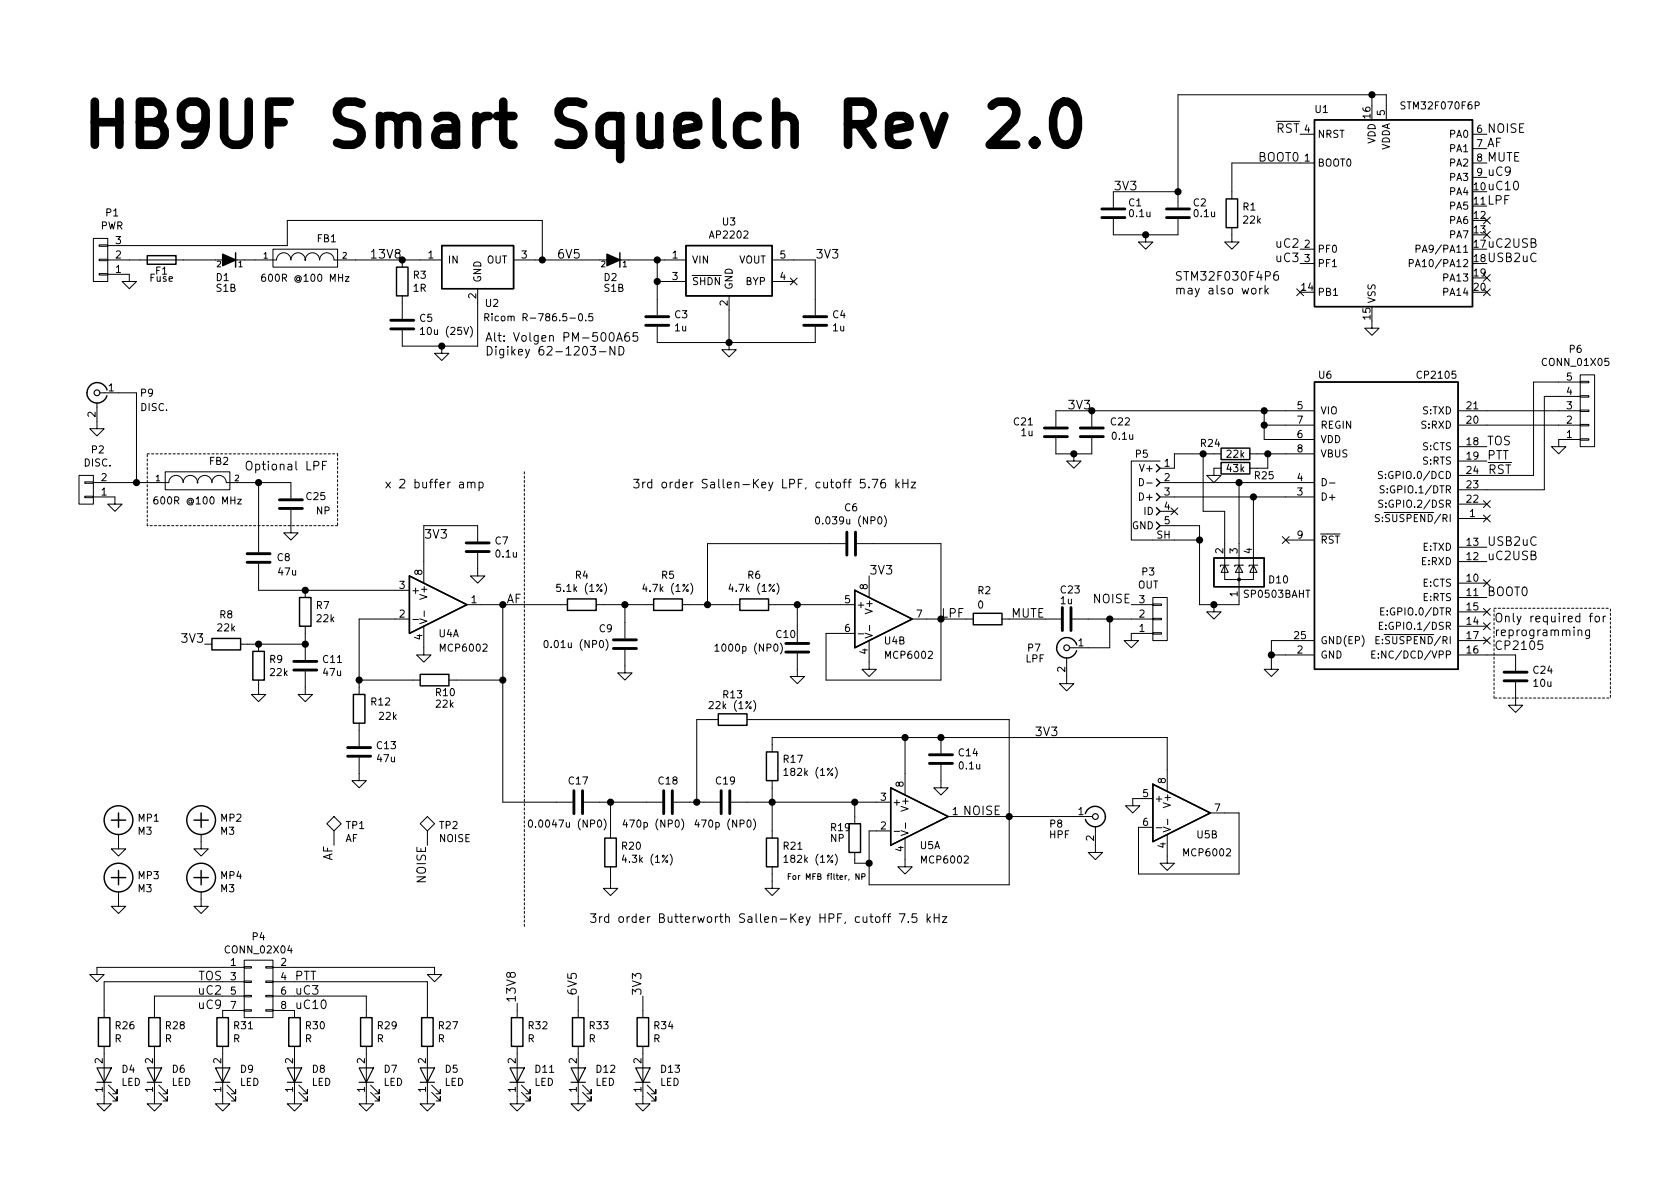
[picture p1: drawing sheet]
<svg xmlns="http://www.w3.org/2000/svg" width="297mm" height="210mm" viewBox="0 0 297 210" stroke-linecap="round" stroke-linejoin="round" font-family="sans-serif">
<g fill="none" stroke="#000" stroke-width=".18">
<path d="M242.6 16.8v1.9M196.8 38.7v2.8h11.5v-2.8M208.3 33.9h-11.5v2.8M229.9 23.7h2.5M232.4 28.8h-14.6v6.4M245.1 21.2v-4.4h-36.8v19.9M260.3 28.8h2.6M260.3 23.7h2.6M260.3 26.3h2.6M260.3 31.4h2.6M262.3 38.4l1.2 1.2M263.5 38.4l-1.2 1.2"/>
<path d="M16.5 42.2h2.5v7.6h-2.5zM17.5 43.3h1.5v.3h-1.5zM17.5 45.8h1.5v.3h-1.5zM17.5 48.4h1.5v.2h-1.5zM19 48.5h3.9v1.3h1.2l-1.2 1.2-1.3-1.2h1.3M19 46h19.1M19 43.4h31.8v-4.4h45.1v7M41.7 46h7.2a1.27 1.27 0 0 1 1.3-1.3 1.27 1.27 0 0 1 1.2 1.3 1.27 1.27 0 0 1 1.3-1.3 1.27 1.27 0 0 1 1.3 1.3 1.27 1.27 0 0 1 1.2-1.3 1.27 1.27 0 0 1 1.3 1.3 1.27 1.27 0 0 1 1.3-1.3 1.27 1.27 0 0 1 1.3 1.3h19M46.9 48.5l-.4 .1a.87 .87 0 0 0 0 1.2l.4-.1 .1-.5-.3-.2h-.2l-.2 .2M48.3 44.1h11.4v3.1h-11.4zM61.1 48.9h.6l-.6 .9h.6M71.1 46v1.2"/>
<path d="M71.1 52.3v4.1M74.3 58.2l.4-.3v1.3M74.3 59.2h.8M83.2 57.7a1.47 1.47 0 0 1 0 1.9M84.5 51v10.2h-13.4v-2.8M85.7 56.1l.7-.1v-.4l-.2-.1h-.5v1.2M86 56.1l.4 .6M87 55.5v.1M87 55.9v.8M90.8 46h15.2M103.6 56.6v.1M104.8 55.5h-.6l-.1 .6 .2-.1 .5 .1v.5l-.2 .1-.5-.1"/>
<path d="M107.8 58.9l.3-.1a.82 .82 0 0 1 .6 .7 .82 .82 0 0 1-.3 .8h-.2a.84 .84 0 0 1-.4-1.4zM109.2 59.9h.7M109.6 46h11.7M111.2 58.8a.6 .6 0 0 0-.7 .7v.7l.2 .1h.5l.1-.3-.1-.5-.5-.1-.2 .3M112.7 58.8h-.7l-.1 .7 .2-.1 .5 .1 .2 .2-.1 .5-.2 .1h-.4l-.2-.1M116.2 57.8v2.8h27.9v-2.8M116.2 46v9.7M116.2 49.8h5.1M128.9 52.3v9.5h1.3l-1.3 1.3-1.3-1.3h1.3M136.5 46h7.6v9.7M136.5 49.8h3.8M139.7 49.2l1.2 1.2"/>
<path d="M140.9 49.2l-1.2 1.2M202.6 41.5v1.3h1.2l-1.2 1.3-1.3-1.3h1.3M217.8 40.3v2.5h1.3l-1.3 1.3-1.3-1.3h1.3M221.4 51.1l.2-.1 .4 .1 .1 .6-.2 .2-.3 .1-.2-.2zM222.7 51v1M223.2 51l-.5 .3M223.7 50.5v1.5M223.8 51.4l.5 .6M224.3 51l-.6 .6M225.9 48a.62 .62 0 0 0-.7 .7l.1 .7a.48 .48 0 0 0 .7 0l.1-.5-.2-.2-.4-.1-.3 .3M229.3 51.1l1.2 1.2M229.9 44.1h2.5"/>
<path d="M229.9 46.6h2.5M230.5 51.1l-1.2 1.2M242.6 56.8v1.2h1.2l-1.2 1.3-1.3-1.3h1.3M249.2 46.6l.6-.1v-.5l-.1-.1h-.5v1.3M250.4 44l.7-.1v-.4l-.2-.1h-.5v1.2M262.3 48.5l1.2 1.3M262.3 51.1l1.2 1.2M262.3 40.9l1.2 1.2M263.5 48.5l-1.2 1.3M263.5 51.1l-1.2 1.2M263.5 40.9l-1.2 1.2M17.1 71.2v4.6h-1.2l1.2 1.3 1.3-1.3h-1.3"/>
<path d="M17.7 69.5h6.4v15.8M78.1 61.2v1.3h1.3l-1.3 1.2-1.3-1.2h1.3M106 62.2h1.1M108.7 61.3v1.5l-.9-1.5v1.5M109 60.3l.5-1.5 .5 1.5M109.4 61.3a.77 .77 0 0 1 .9 .7 .77 .77 0 0 1-.9 .8zM186.7 77.5v2.8h6.3v-2.8M193 72.6v2.8M223.5 72.6v5.1h8.9M223.5 75.2h8.9M232.4 72.6h-45.7v2.8M257.8 75.2h21.6"/>
<path d="M257.8 72.6h21.6M257.8 79h5.1M279.4 67.4h1.5v.3h-1.5zM279.4 70h1.5v.2h-1.5zM279.4 72.5h1.5v.3h-1.5zM279.4 75.1h1.5v.2h-1.5zM279.4 77.6h1.5v.2h-1.5zM279.4 66.3h2.5v12.7h-2.5zM279.4 77.7h-3.8v1.3h1.3l-1.3 1.3-1.3-1.3h1.3M279.4 70.1h-6.4v16.5h-15.2M279.4 67.6h-8.3v16.5h-13.3M14 84.1h2.5v5h-2.5z"/>
<path d="M15 85.2h1.5v.3h-1.5zM15 87.8h1.5v.2h-1.5zM16.5 85.3h13.3a1.27 1.27 0 0 1 1.3-1.2 1.27 1.27 0 0 1 1.3 1.2 1.27 1.27 0 0 1 1.3-1.2 1.27 1.27 0 0 1 1.2 1.2 1.27 1.27 0 0 1 1.3-1.2 1.27 1.27 0 0 1 1.3 1.2 1.27 1.27 0 0 1 1.2-1.2 1.27 1.27 0 0 1 1.3 1.2h11.4v2.8M16.5 87.9h3.8v1.2h1.3l-1.3 1.3-1.3-1.3h1.3M27.8 87.9h-.4a.87 .87 0 0 0 0 1.2h.4l.1-.5-.2-.3h-.3l-.2 .3M29.2 83.4h11.4v3.2h-11.4zM42 88.3h.7l-.7 .8h.7M45.7 99.7v4.7h26.7M45.7 85.3v12.4M51.4 90.2v4h1.3l-1.3 1.3-1.2-1.3h1.2M55.5 82.4l.7-.1 .2-.2-.1-.4-.2-.1h-.6v1.5M57 82.3h.5"/>
<path d="M57.8 81.6h-.8v1.5M82.7 85.4l.2-.1h.4v1M82.7 85.3v1M83.3 85.5l.2-.2h.4l.1 1M84.5 97.8v4h1.2l-1.2 1.3-1.3-1.3h1.3M84.5 95.8v-2.8h-9.6v10.1M84.7 85.3h.4l.3 .2-.1 .7h-.6M84.7 85.3v1.5M144.3 91.5l.2-.1a.69 .69 0 0 1 .4 .6 .69 .69 0 0 1-.4 .7l-.3-.3v-.2zM149.5 96.1h-24.4v10.8M151.5 96.1h14.9v24.2h-20.4v-8.3h5.1M152.9 84.8h-.7l-.1 .7 .2-.2 .5 .1 .2 .2-.1 .5-.2 .2h-.4l-.2-.2"/>
<path d="M153.6 86.1v.2M154.2 84.8h1l-.6 1.5M156.3 91.2a1.4 1.4 0 0 1 0 1.9M156.5 84.8a.62 .62 0 0 0-.8 .6l.1 .7a.48 .48 0 0 0 .7 0l.1-.5-.1-.2-.5-.1-.3 .3M158.4 84.8v1.5M158.6 85.7l.4 .6M159 85.3l-.6 .5M159.6 84.8v1.5M159.6 85.5h.9M160.5 84.8v1.5M161.1 85.3h.8l-.8 1h.8M189.9 80.3v1.2h1.2l-1.2 1.3-1.3-1.3h1.3"/>
<path d="M201.5 84.6a.64 .64 0 0 1 .7 .7 .64 .64 0 0 1-.7 .6zM202.7 85.4h1M205.1 81.5h-5.1v14h12.1M205.1 85.3h27.3M205.1 87.9h27.3M205.1 90.4h2.5M207 89.8l1.3 1.2M208.3 89.8l-1.3 1.2M212.7 80.3v10.1h3.8v9.5M215.9 82.8h-1.3v1.3h1.3l-1.3 1.2-1.2-1.2h1.2M215.9 80.3h-8.3v2.5h-2.5M216.5 99.9v2.6h5.1v-2.6"/>
<path d="M216.5 99.9l.7 1.3h-1.3zM217.3 99.9h-1.5v.3M219.1 99.9l.6 1.3h-1.3zM219.1 85.3v21.6h-7v-13.9h-7M219.8 99.9h-1.5v.3M221 80.3h11.4M221.6 99.9l.6 1.3h-1.2zM221.6 87.9v12M222.4 99.9h-1.5v.3M224.2 80.3v2.5h-3.2M226.7 94.9l1.2 1.2M227.3 95.5h5.1"/>
<path d="M227.9 94.9l-1.2 1.2M233.8 84.6a.64 .64 0 0 1 .7 .7 .64 .64 0 0 1-.7 .6zM235.1 85.4h.9M243.9 91.1l-.5-.1-.2 .1v.2l.1 .2 .5 .2 .1 .3-.3 .2h-.4M244.4 83.4h-.5l-.1 .1v.4l.6 .2v.3l-.2 .2h-.5M244.5 88.5l-.5-.1-.2 .2v.3l.6 .3 .1 .3-.3 .2h-.4M244.7 86l-.5-.1-.1 .1v.5l.6 .2v.2l-.2 .3-.5-.1M257.8 91.7h5.1M257.8 99.3h5.1M257.8 96.8h5.1M257.8 81.5h5.1M257.8 89.1h5.1"/>
<path d="M262.3 91.1l1.2 1.2M262.3 88.5l1.2 1.3M263.5 91.1l-1.2 1.2M263.5 88.5l-1.2 1.3M36.2 113.9h1.3M42.5 113.9h11.5M45.7 113.9v1.3M54 118.7v4.1h1.2l-1.2 1.3-1.3-1.3h1.3M54 104.4v1.3M54 110.7v6M72.4 109.5h-8.9v13.3M73 109.5h1"/>
<path d="M74.2 109.4l1.3 .4-1.3 .5M74.9 110.7v5.1h1.3l-1.3 1.3-1.2-1.3h1.2M75 108v1M82.5 106.9h17.8M88.9 106.9v35h12.3M96.3 113.4l.2-.1a.69 .69 0 0 1 .4 .6 .69 .69 0 0 1-.4 .6l-.2-.1-.1-.4zM99.1 103.3h-.6l-.1 .6 .2-.1 .5 .1v.6l-.2 .1-.5-.1M105.4 106.9h10.2M106.9 103.1a1.47 1.47 0 0 1 0 2M107.1 113.1a1.47 1.47 0 0 1 0 1.9M110.5 114.9v4.1h1.3l-1.3 1.3-1.3-1.3h1.3M110.5 106.9v6"/>
<path d="M113.9 103.3l-.2 .9h.7M120.6 106.9h10.2M122.1 103.1a1.47 1.47 0 0 1 0 2M126.4 114.2l.4-.3v1.3M126.4 115.2h.7M129.2 103.3l-.3 .9h.8M135.9 106.9h15.2M137.4 103.1a1.47 1.47 0 0 1 0 2M138 113.7a1.47 1.47 0 0 1 0 1.9M141 115.6v4h1.2l-1.2 1.3-1.3-1.3h1.3M141 106.9v6.6M151.7 112.1h1"/>
<path d="M153 112l1.2 .4-1.2 .4M153.7 113.3v5.1h1.2l-1.2 1.2-1.3-1.2h1.3M153.7 101.8v3.9M153.7 110.6v1M161.3 109.5h10.8M177.2 109.5h10.4M188.6 116.3v4.6h-1.3l1.3 1.3 1.3-1.3h-1.3M189.6 109.5h14.2M196.2 109.5v5h-7.1M200 106.9h3.8M203.8 106.8h1.6v.3h-1.6zM203.8 109.3h1.6v.3h-1.6z"/>
<path d="M203.8 111.9h1.6v.2h-1.6zM203.8 105.7h2.6v7.6h-2.6zM203.8 112h-3.8v1.3h1.3l-1.3 1.2-1.2-1.2h1.2M214.6 106.9v1.3h1.3l-1.3 1.3-1.2-1.3h1.2M224.8 115.8h7.6M232.4 113.3h-7.6v5.1h1.3l-1.3 1.2-1.3-1.2h1.3M242.5 115.7h.5M243.2 115.1h-.7v1.3h.7M243.3 113.2h.4M243.7 116.3v.1M243.7 115.6v.1M243.9 112.6h-.6v1.2h.6"/>
<path d="M243.9 110.6h.4M244.1 108.1h.5M244.5 110h-.6v1.3h.6M244.7 107.5h-.6v1.3h.6M257.8 103.1h5.1M257.8 105.7h5.1M257.8 110.7h5.1M257.8 108.2h5.1M257.8 115.8h10.2v2.8M257.8 113.3h5.1M262.3 110.1l1.2 1.2M262.3 112.7l1.2 1.2"/>
<path d="M262.3 107.6l1.2 1.2M262.3 102.5l1.2 1.2M263.5 110.1l-1.2 1.2M263.5 112.7l-1.2 1.2M263.5 107.6l-1.2 1.2M263.5 102.5l-1.2 1.2M272.7 113.3h-.7l-.1 .7 .2-.1 .5 .1 .2 .2-.1 .5-.2 .2h-.4l-.2-.2M279 111.5l.2-.1 .4 .1 .1 .9M281 109h.6M281.1 111.4l-.1 1.4-.2 .1-.4-.1M281.1 111.5l-.5-.1-.3 .3v.4l.2 .2h.6M281.6 108.5l-.4 .2v1.3"/>
<path d="M282.1 109.1l.2-.1 .4 .1 .1 .6-.1 .2-.4 .1-.2-.2zM283.5 109v1M283.9 109h-.3l-.1 .2M45.7 120.3v2.5h1.3l-1.3 1.3-1.3-1.3h1.3M63.5 134v4h1.3l-1.3 1.3-1.3-1.3h1.3M63.5 127.9v4M63.5 120.3h10.8M79.4 120.3h9.5M125.4 124.2l.5-.2 .2 .2v.2v.2l-.8 .7h.8M127 127.2h-3.8v14.7M132.1 127.2h46.3v29.3h-24.7v-9.6h3.8M133.2 123.9a1.47 1.47 0 0 1 0 1.9"/>
<path d="M136.5 133v-2.6h69.9v9.5M136.5 138v10.2M138.6 136.2l.4-.3v1.2M138.6 137.1h.7M147.7 135.7a1.47 1.47 0 0 1 0 1.9M160 130.4v10.2M166.4 135.2v4.1h1.2l-1.2 1.3-1.3-1.3h1.3M166.4 130.4v2.8M268 120.6v4.1h1.2l-1.2 1.3-1.3-1.3h1.3M21 147.6v2.5h1.2l-1.2 1.3-1.3-1.3h1.3M21 157.7v2.6h1.2l-1.2 1.2-1.3-1.2h1.3M35.6 147.6v2.5h1.2l-1.2 1.3-1.3-1.3h1.3"/>
<path d="M35.6 157.7v2.6h1.2l-1.2 1.2-1.3-1.2h1.3M57.8 145.7l1.3-1.3 1.2 1.3-1.2 1.2zM59.1 146.9v2.6M74.3 145.7l1.3-1.3 1.2 1.3-1.2 1.2zM75.6 146.9v2.6M93.5 145.1l.2-.1a.67 .67 0 0 1 .5 .6 .67 .67 0 0 1-.5 .7l-.2-.3-.1-.2zM103.3 141.9h13.8M106.8 144.8a1.4 1.4 0 0 1 0 2M107.9 153.3v3.8h1.3l-1.3 1.3-1.2-1.3h1.2M107.9 141.9v6.3M110.3 151.2l-.3 .9h.8M110.5 145l-.3 .8h.8"/>
<path d="M118.5 151a1.47 1.47 0 0 1 0 2M119.1 141.9h8.2M120.5 144.8a1.47 1.47 0 0 1 0 2M123.2 145l-.3 .8h.8M129.3 141.9h28.2M133.2 144.8a1.47 1.47 0 0 1 0 2M136.5 153.3v3.8h1.3l-1.3 1.3-1.2-1.3h1.2M138.6 151.6l.4-.4v1.3M138.6 152.5h.7M147.7 151a1.47 1.47 0 0 1 0 2M151.1 141.9v3.8M151.1 150.7v1.9h2.6"/>
<path d="M151.9 154.5v1l-.6-1v1M152.4 155h.5v-.4l-.5-.1v1M158.1 147h1M159.3 146.9l1.3 .4-1.3 .4M160 148.2v5.1h1.3l-1.3 1.3-1.3-1.3h1.3M160.1 145.5v1M167.6 144.4h25.6M193.7 146.2v4.5h1.2l-1.2 1.3-1.3-1.3h1.3M203.8 141.2h-3.5v1.3h1.2l-1.2 1.3-1.3-1.3h1.3M204.4 146.4h1M205.7 146.2l1.2 .5-1.2 .4M206.4 147.6v5h1.2l-1.2 1.3-1.3-1.3h1.3"/>
<path d="M206.5 144.9v.9M214 143.8h5.1v10.8h-17.8v-8.3h2.5M43.2 178.6h1.2v.2h-1.2zM43.2 176h1.2v.3h-1.2zM43.2 173.5h1.2v.2h-1.2zM43.2 170.9h1.2v.3h-1.2zM43.2 169.8h5.1v10.2h-5.1zM43.2 171.1h-26.1v1.2h1.3l-1.3 1.3-1.2-1.3h1.2M43.2 176.1h-15.9v3.9M43.2 173.6h-24.8v6.4M43.2 178.7h-3.8v1.3M47 178.6h1.3v.2h-1.3z"/>
<path d="M47 176h1.3v.3h-1.3zM47 173.5h1.3v.2h-1.3zM47 170.9h1.3v.3h-1.3zM48.3 171.1h28.5v1.2h-1.2l1.2 1.3 1.3-1.3h-1.3M48.3 173.6h27.3v6.4M48.3 176.1h16.5v3.9M48.3 178.7h3.8v1.3M91.4 177.4v2.6M102.2 176.1v3.9M113.7 176.1v3.9M154.9 162.2l.2-.1 .4 .1 .1 .6-.2 .2-.3 .1-.2-.1zM156 162.1h.6"/>
<path d="M156.6 161.6l-.4 .2v1.3M156.9 162.1h.6M157.5 161.6l-.4 .2v1.3M159 161.6h1l-.6 1.5M160.6 163v.1M162.1 161.6h-.8l-.1 .7 .3-.1h.5l.1 .3v.5l-.3 .1h-.3l-.3-.1M163.9 161.6v1.5M164.1 162.5l.4 .6M164.5 162.1l-.6 .6M165.2 161.6v1.5M165.2 162.3h.8M166 161.6v1.5"/>
<path d="M166.6 162.1h.8l-.8 1h.8M18.4 185v10.2h1.3l-1.3 1.3-1.3-1.3h1.3M19.2 193.2l1.5 1.5v-.8v.8h-.8M19.2 191.9l1.5 1.5v-.7v.7h-.8M27.3 185v10.2h1.3l-1.3 1.3-1.3-1.3h1.3M28.1 193.2l1.5 1.5v-.8v.8h-.8M28.1 191.9l1.5 1.5v-.7v.7h-.8M39.4 185v10.2h1.2l-1.2 1.3-1.3-1.3h1.3M40.1 193.2l1.6 1.5v-.8v.8h-.8M40.1 191.9l1.6 1.5v-.7v.7h-.8M52.1 185v10.2h1.2l-1.2 1.3-1.3-1.3h1.3M52.8 193.2l1.6 1.5v-.8v.8h-.8"/>
<path d="M52.8 191.9l1.6 1.5v-.7v.7h-.8M64.8 185v10.2h1.2l-1.2 1.3-1.3-1.3h1.3M65.5 193.2l1.6 1.5v-.8v.8h-.8M65.5 191.9l1.6 1.5v-.7v.7h-.8M75.6 185v10.2h1.2l-1.2 1.3-1.3-1.3h1.3M76.3 193.2l1.6 1.5v-.8v.8h-.8M76.3 191.9l1.6 1.5v-.7v.7h-.8M91.4 185v10.2h1.3l-1.3 1.3-1.2-1.3h1.2M92.2 193.2l1.5 1.5v-.8v.8h-.7M92.2 191.9l1.5 1.5v-.7v.7h-.7M102.2 185v10.2h1.3l-1.3 1.3-1.2-1.3h1.2M103 193.2l1.5 1.5v-.8v.8h-.7"/>
<path d="M103 191.9l1.5 1.5v-.7v.7h-.7M113.7 185v10.2h1.2l-1.2 1.3-1.3-1.3h1.3M114.4 193.2l1.6 1.5v-.8v.8h-.8M114.4 191.9l1.6 1.5v-.7v.7h-.8"/>
</g>
<g fill="none" stroke="#000" stroke-width=".51">
<path d="M194.8 38.5h4.1M194.8 37h4.1M206.2 38.5h4.1M206.2 37h4.1M69.1 58.2h4.1M69.1 56.6h4.1M114.2 57.5h4M114.2 56h4M142.1 57.5h4.1M142.1 56h4.1M184.7 77.2h4M184.7 75.7h4"/>
<path d="M191 77.2h4.1M191 75.7h4.1M43.7 97.9h4.1M43.7 99.4h4.1M49.4 88.4h4.1M49.4 89.9h4.1M82.4 97.5h4.1M82.4 96h4.1M149.7 94.1v4.1M151.3 94.1v4.1M51.9 118.5h4.1M51.9 117h4.1"/>
<path d="M108.5 114.7h4M108.5 113.2h4M138.9 115.3h4.1M138.9 113.8h4.1M187.8 107.4v4.1M189.4 107.4v4.1M265.9 118.9h4.1M61.5 133.7h4M61.5 132.2h4M101.5 139.8v4.1M103 139.8v4.1M117.3 139.8v4.1"/>
<path d="M118.9 139.8v4.1M127.5 139.8v4.1M129 139.8v4.1M164.3 135h4.1M164.3 133.5h4.1M265.9 120.4h4.1"/>
</g>
<g fill="#000" stroke="#000" stroke-width=".18">
<circle cx="54" cy="46" r=".08"/>
<circle cx="34.9" cy="85.3" r=".08"/>
<circle cx="219.1" cy="102.5" r=".25"/>
</g>
<g fill="none" stroke="#000" stroke-width=".2">
<path d="M17.1 188.8h2.6l-1.3 2.6zM17.1 191.4h2.6M26 188.8h2.6l-1.3 2.6zM26 191.4h2.6M38.1 188.8h2.5l-1.2 2.6zM38.1 191.4h2.5M50.8 188.8h2.5l-1.2 2.6zM50.8 191.4h2.5M63.5 188.8h2.5l-1.2 2.6zM63.5 191.4h2.5M74.3 188.8h2.5l-1.2 2.6zM74.3 191.4h2.5"/>
<path d="M90.2 188.8h2.5l-1.3 2.6zM90.2 191.4h2.5M101 188.8h2.5l-1.3 2.6zM101 191.4h2.5M112.4 188.8h2.5l-1.2 2.6zM112.4 191.4h2.5"/>
<circle cx="17.1" cy="69.5" r=".51"/>
<circle cx="188.6" cy="114.5" r=".51"/>
<circle cx="193.7" cy="144.4" r=".51"/>
</g>
<g fill="none" stroke="#000" stroke-width=".25">
<path d="M216.8 35.2h2v5.1h-2zM232.4 21.2h27.9v33h-27.9zM26 45.2h5.1v1.5h-5.1zM41.7 44.7v2.5M70.1 47.2h2v5.1h-2zM78.1 43.4h12.7v7.6h-12.7zM109.6 44.7v2.5M121.3 43.4h15.2v8.9h-15.2zM18.9 69a1.8 1.8 0 0 0-2.7-1.1 1.8 1.8 0 0 0-.1 3 1.8 1.8 0 0 0 2.8-.9M215.9 79.2h5.1v2.1h-5.1zM232.4 67.6h25.4v50.8h-25.4zM204.5 92.3l.6 .7-.6 .6"/>
<path d="M204.5 89.8l.6 .6-.6 .7M204.5 87.2l.6 .7-.6 .6M204.5 84.7l.6 .6-.6 .7M204.5 82.2l.6 .6-.6 .6M214.6 98.7h8.9v5.1h-8.9zM215.9 81.8h5.1v2h-5.1zM37.5 112.9h5v2h-5zM44.7 115.2h2v5.1h-2zM53 105.7h2v5h-2zM72.4 101.8l10.1 5.1-10.1 5.1zM74.3 119.2h5.1v2.1h-5.1zM100.3 105.9h5.1v2h-5.1z"/>
<path d="M115.6 105.9h5v2h-5zM130.8 105.9h5.1v2h-5.1zM151.1 104.4l10.2 5.1-10.2 5zM172.1 108.5h5.1v2h-5.1zM186.8 114.5a1.8 1.8 0 0 0 1.6 1.8 1.8 1.8 0 0 0 1.9-1.2M190.4 114a1.8 1.8 0 0 0-2-1.2 1.8 1.8 0 0 0-1.6 1.7M62.5 122.8h2v5.1h-2zM127 126.2h5.1v2.1h-5.1zM135.5 133h2v5h-2zM157.5 139.3l10.1 5.1-10.1 5.1zM203.8 138.7l10.2 5.1-10.2 5zM19.7 155.2h2.5"/>
<path d="M19.7 145h2.5M21 143.8v2.5M21 153.9v2.6M34.3 155.2h2.5M34.3 145h2.5M35.6 143.8v2.5M35.6 153.9v2.6M106.9 148.2h2.1v5.1h-2.1zM135.5 148.2h2v5.1h-2zM150.1 145.7h2v5h-2zM191.9 143.9a1.8 1.8 0 0 1 2-1.3 1.8 1.8 0 0 1 1.5 1.8M195.5 144.4a1.8 1.8 0 0 1-1.6 1.8 1.8 1.8 0 0 1-2-1.3"/>
<path d="M17.4 180h2v5h-2zM26.3 180h2v5h-2zM38.4 180h2v5h-2zM51.1 180h2v5h-2zM63.8 180h2v5h-2zM74.5 180h2.1v5h-2.1zM90.4 180h2.1v5h-2.1zM101.2 180h2.1v5h-2.1zM112.6 180h2.1v5h-2.1z"/>
<circle cx="21" cy="145" r="2.54"/>
<circle cx="21" cy="155.2" r="2.54"/>
<circle cx="35.6" cy="155.2" r="2.54"/>
<circle cx="35.6" cy="145" r="2.54"/>
</g>
<g fill="#000" stroke="#000" stroke-width=".25">
<path d="M39.4 45l2.3 1-2.3 1zM107.3 45l2.3 1-2.3 1z"/>
<circle cx="242.6" cy="16.8" r=".51"/>
<circle cx="208.3" cy="33.9" r=".51"/>
<circle cx="95.9" cy="46" r=".51"/>
<circle cx="116.2" cy="46" r=".51"/>
<circle cx="116.2" cy="49.8" r=".51"/>
<circle cx="202.6" cy="41.5" r=".51"/>
<circle cx="78.1" cy="61.2" r=".51"/>
<circle cx="128.9" cy="60.6" r=".51"/>
<circle cx="223.5" cy="75.2" r=".51"/>
<circle cx="223.5" cy="72.6" r=".51"/>
<circle cx="24.1" cy="85.3" r=".51"/>
<circle cx="45.7" cy="85.3" r=".51"/>
<circle cx="189.9" cy="80.3" r=".51"/>
<circle cx="212.1" cy="95.5" r=".51"/>
<circle cx="212.7" cy="80.3" r=".51"/>
<circle cx="219.1" cy="85.3" r=".51"/>
<circle cx="221.6" cy="87.9" r=".51"/>
<circle cx="224.2" cy="80.3" r=".51"/>
<circle cx="45.7" cy="113.9" r=".51"/>
<circle cx="54" cy="113.9" r=".51"/>
<circle cx="54" cy="104.4" r=".51"/>
<circle cx="88.9" cy="106.9" r=".51"/>
<circle cx="110.5" cy="106.9" r=".51"/>
<circle cx="125.1" cy="106.9" r=".51"/>
<circle cx="141" cy="106.9" r=".51"/>
<circle cx="166.4" cy="109.5" r=".51"/>
<circle cx="196.2" cy="109.5" r=".51"/>
<circle cx="214.6" cy="106.9" r=".51"/>
<circle cx="224.8" cy="115.8" r=".51"/>
<circle cx="63.5" cy="120.3" r=".51"/>
<circle cx="88.9" cy="120.3" r=".51"/>
<circle cx="160" cy="130.4" r=".51"/>
<circle cx="166.4" cy="130.4" r=".51"/>
<circle cx="108" cy="141.9" r=".51"/>
<circle cx="123.2" cy="141.9" r=".51"/>
<circle cx="136.5" cy="141.9" r=".51"/>
<circle cx="151.1" cy="141.9" r=".51"/>
<circle cx="153.7" cy="152.6" r=".51"/>
<circle cx="178.4" cy="144.4" r=".51"/>
</g>
<path d="M26 80.3h33.7M26 93v-12.7M59.7 80.3v12.7M59.7 93h-33.7M92.7 83.4v80.7M264.2 107.6h20.3M284.7 107.7v15.9M264.2 123.4v-15.8M284.5 123.4h-20.3" fill="none" stroke="#000" stroke-width=".18" stroke-dasharray=".4 .4"/>
<path d="M175.3 18.7l.4-.3 .7-.4h1.8a2.08 2.08 0 0 1 1.1 3.3l-4.3 4.3h4.7M186.9 18.7a1.83 1.83 0 0 1 1.9-.7 1.83 1.83 0 0 1 1.4 1.4 6.5 6.5 0 0 1-.4 5.5 1.82 1.82 0 0 1-1.8 .7 1.82 1.82 0 0 1-1.4-1.5 6.4 6.4 0 0 1 .3-5.4zM183 24.9l.3 .3-.3 .4-.4-.4 .4-.3v.7" fill="none" stroke="#000" stroke-width="1.5"/>
<text font-size="10.6" x="14" y="26">HB9UF Smart Squelch Rev 2.0</text>
<g font-size="2.1">
<text x="225.6" y="23.5">RST</text>
<text x="262.9" y="23.5">NOISE</text>
<text x="222.6" y="28.6">BOOT0</text>
<text x="262.9" y="28.6">MUTE</text>
<text x="262.9" y="26">AF</text>
<text x="196.8" y="33.6">3V3</text>
<text x="262.9" y="33.6">uC10</text>
<text x="262.9" y="31.1">uC9</text>
<text x="262.9" y="36.2">LPF</text>
<text x="66.2" y="45.7">13V8</text>
<text x="98.4" y="45.7">6V5</text>
<text x="144.1" y="45.7">3V3</text>
<text x="225.9" y="46.3">uC3</text>
<text x="225.9" y="43.8">uC2</text>
<text x="262.9" y="43.8">uC2USB</text>
<text x="262.9" y="46.3">USB2uC</text>
<text x="207.6" y="49.6">STM32F030F4P6</text>
<text x="207.6" y="52.1">may also work</text>
<text x="85.7" y="60.4">Alt: Volgen PM-500A65</text>
<text x="85.7" y="62.9">Digikey 62-1203-ND</text>
<text x="189.3" y="72.4">3V3</text>
<text x="43.2" y="83.2">Optional LPF</text>
<text x="262.9" y="81.3">PTT</text>
<text x="262.9" y="78.7">TOS</text>
<text x="263.1" y="83.8">RST</text>
<text x="67.9" y="86.4">x 2 buffer amp</text>
<text x="111.8" y="86.4">3rd order Sallen-Key LPF, cutoff 5.76 kHz</text>
<text x="74.9" y="95.2">3V3</text>
<text x="153.7" y="101.6">3V3</text>
<text x="262.9" y="99.1">uC2USB</text>
<text x="262.9" y="96.5">USB2uC</text>
<text x="89.5" y="106.7">AF</text>
<text x="193.4" y="106.7">NOISE</text>
<text x="262.9" y="105.4">BOOT0</text>
<text x="32.4" y="113.7">3V3</text>
<text x="166.4" y="109.2">LPF</text>
<text x="178.8" y="109.2">MUTE</text>
<text x="264.2" y="110.1">Only required for</text>
<text x="264.2" y="112.5">reprogramming</text>
<text x="264.2" y="114.9">CP2105</text>
<text x="182.9" y="130.2">3V3</text>
<text x="170.2" y="144.1">NOISE</text>
<text x="58.8" y="152.3" transform="rotate(-90 58.8 152.3)">AF</text>
<text x="75.3" y="156.1" transform="rotate(-90 75.3 156.1)">NOISE</text>
<text x="104.1" y="163.2">3rd order Butterworth Sallen-Key HPF, cutoff 7.5 kHz</text>
<text x="35" y="173.3">TOS</text>
<text x="52.1" y="173.3">PTT</text>
<text x="35.4" y="178.4">uC9</text>
<text x="35.4" y="175.9">uC2</text>
<text x="52.1" y="178.4">uC10</text>
<text x="52.1" y="175.9">uC3</text>
<text x="91.2" y="177.4" transform="rotate(-90 91.2 177.4)">13V8</text>
<text x="102" y="176.1" transform="rotate(-90 102 176.1)">6V5</text>
<text x="113.4" y="176.1" transform="rotate(-90 113.4 176.1)">3V3</text>
</g>
<g font-size="1.8">
<text x="230.7" y="23.5">4</text>
<text x="232.6" y="20">U1</text>
<text x="242.3" y="20.9" transform="rotate(-90 242.3 20.9)">16</text>
<text x="244.9" y="20.4" transform="rotate(-90 244.9 20.4)">5</text>
<text x="248.2" y="19.3">STM32F070F6P</text>
<text x="261.1" y="23.5">6</text>
<text x="230.7" y="28.6">1</text>
<text x="232.9" y="29.5">BOOT0</text>
<text x="232.9" y="24.4">NRST</text>
<text x="243.2" y="25.4" transform="rotate(-90 243.2 25.4)">VDD</text>
<text x="245.7" y="26.7" transform="rotate(-90 245.7 26.7)">VDDA</text>
<text x="256.4" y="24.4">PA0</text>
<text x="256.4" y="26.9">PA1</text>
<text x="256.4" y="29.5">PA2</text>
<text x="261.1" y="26">7</text>
<text x="261.1" y="28.6">8</text>
<text x="256.4" y="34.5">PA4</text>
<text x="256.4" y="32">PA3</text>
<text x="260.7" y="33.6">10</text>
<text x="261.1" y="31.1">9</text>
<text x="17.8" y="40.6">PWR</text>
<text x="18.8" y="38.3">P1</text>
<text x="127.8" y="39.9">U3</text>
<text x="199.6" y="36.5">C1</text>
<text x="199.8" y="38.4">0.1u</text>
<text x="211" y="36.5">C2</text>
<text x="211.2" y="38.4">0.1u</text>
<text x="219.8" y="37.2">R1</text>
<text x="219.9" y="39.5">22k</text>
<text x="256.4" y="37.1">PA5</text>
<text x="256.4" y="39.6">PA6</text>
<text x="260.7" y="36.2">11</text>
<text x="260.7" y="38.7">12</text>
<text x="260.7" y="41.3">13</text>
<text x="20.5" y="45.7">2</text>
<text x="20.5" y="43.2">3</text>
<text x="56.1" y="42.8">FB1</text>
<text x="75.7" y="45.7">1</text>
<text x="79.1" y="46.6">IN</text>
<text x="86.1" y="46.6">OUT</text>
<text x="92.2" y="45.7">3</text>
<text x="118.9" y="45.7">1</text>
<text x="122.3" y="46.6">VIN</text>
<text x="125.7" y="42.2">AP2202</text>
<text x="130.6" y="46.6">VOUT</text>
<text x="137.9" y="45.7">5</text>
<text x="230.7" y="43.8">2</text>
<text x="230.7" y="46.3">3</text>
<text x="232.9" y="44.7">PF0</text>
<text x="232.9" y="47.2">PF1</text>
<text x="250.5" y="47.2">PA10/PA12</text>
<text x="251.5" y="44.7">PA9/PA11</text>
<text x="256.4" y="42.2">PA7</text>
<text x="260.7" y="43.8">17</text>
<text x="260.7" y="46.3">18</text>
<text x="20.5" y="48.3">1</text>
<text x="26.5" y="49.8">Fuse</text>
<text x="27.6" y="48.6">F1</text>
<text x="38.3" y="49.7">D1</text>
<text x="38.3" y="51.6">S1B</text>
<text x="47.2" y="49.8">600R @100 MHz</text>
<text x="73.1" y="49.3">R3</text>
<text x="73.1" y="51.6">1R</text>
<text x="84.2" y="52.8" transform="rotate(-90 84.2 52.8)">2</text>
<text x="85.1" y="50" transform="rotate(-90 85.1 50)">GND</text>
<text x="106.8" y="49.7">D2</text>
<text x="106.9" y="51.6">S1B</text>
<text x="118.9" y="49.5">3</text>
<text x="122.3" y="50.4">SHDN</text>
<text x="129.5" y="51.3" transform="rotate(-90 129.5 51.3)">GND</text>
<text x="131.9" y="50.4">BYP</text>
<text x="137.9" y="49.5">4</text>
<text x="230.2" y="51.4">14</text>
<text x="232.9" y="52.3">PB1</text>
<text x="243.2" y="53.7" transform="rotate(-90 243.2 53.7)">VSS</text>
<text x="255.4" y="49.8">PA13</text>
<text x="255.4" y="52.3">PA14</text>
<text x="260.7" y="48.9">19</text>
<text x="260.7" y="51.4">20</text>
<text x="74.2" y="56.9">C5</text>
<text x="75" y="59.2">10u (25V)</text>
<text x="85.9" y="54.3">U2</text>
<text x="87.6" y="56.8">Ricom R-786.5-0.5</text>
<text x="119.3" y="56.3">C3</text>
<text x="119.4" y="58.6">1u</text>
<text x="128.7" y="54.1" transform="rotate(-90 128.7 54.1)">2</text>
<text x="147.3" y="56.3">C4</text>
<text x="147.3" y="58.6">1u</text>
<text x="242.3" y="56.5" transform="rotate(-90 242.3 56.5)">15</text>
<text x="272.9" y="64.7">CONN_01X05</text>
<text x="277.5" y="62.4">P6</text>
<text x="19.2" y="69.2">1</text>
<text x="24.9" y="70.1">P9</text>
<text x="233.2" y="67">U6</text>
<text x="250.8" y="67">CP2105</text>
<text x="277" y="69.8">4</text>
<text x="277" y="67.3">5</text>
<text x="16.9" y="73.8" transform="rotate(-90 16.9 73.8)">2</text>
<text x="24.9" y="72.7">DISC.</text>
<text x="179.3" y="75.2">C21</text>
<text x="180.6" y="77.1">1u</text>
<text x="196.5" y="75.2">C22</text>
<text x="196.7" y="77.8">0.1u</text>
<text x="229.4" y="72.4">5</text>
<text x="229.4" y="77.5">6</text>
<text x="229.4" y="74.9">7</text>
<text x="233.4" y="73.3">VIO</text>
<text x="233.4" y="75.8">REGIN</text>
<text x="251.3" y="75.8">S:RXD</text>
<text x="251.5" y="73.3">S:TXD</text>
<text x="259.4" y="74.9">20</text>
<text x="259.4" y="72.4">21</text>
<text x="277" y="77.5">1</text>
<text x="277" y="74.9">2</text>
<text x="277" y="72.4">3</text>
<text x="14.9" y="82.5">DISC.</text>
<text x="16.2" y="80.2">P2</text>
<text x="37.1" y="82.2">FB2</text>
<text x="200.8" y="80.9">P5</text>
<text x="201.9" y="83.4">V+</text>
<text x="205.9" y="82.5">1</text>
<text x="212.4" y="79">R24</text>
<text x="217" y="83.5">43k</text>
<text x="217" y="80.9">22k</text>
<text x="229.4" y="80">8</text>
<text x="233.4" y="78.4">VDD</text>
<text x="233.4" y="80.9">VBUS</text>
<text x="251.5" y="79.6">S:CTS</text>
<text x="251.5" y="82.2">S:RTS</text>
<text x="259.4" y="78.7">18</text>
<text x="259.4" y="81.3">19</text>
<text x="259.4" y="83.8">24</text>
<text x="17.9" y="87.6">1</text>
<text x="17.9" y="85.1">2</text>
<text x="28.2" y="89.2">600R @100 MHz</text>
<text x="54.2" y="88.4">C25</text>
<text x="201.8" y="88.5">D+</text>
<text x="205.9" y="85.1">2</text>
<text x="205.9" y="87.6">3</text>
<text x="221.9" y="84.8">R25</text>
<text x="229.4" y="87.6">3</text>
<text x="229.4" y="85.1">4</text>
<text x="233.4" y="88.5">D+</text>
<text x="244.8" y="84.7">S:GPIO.0/DCD</text>
<text x="244.9" y="89.8">S:GPIO.2/DSR</text>
<text x="245" y="87.2">S:GPIO.1/DTR</text>
<text x="259.4" y="88.9">22</text>
<text x="259.4" y="86.4">23</text>
<text x="55.9" y="91">NP</text>
<text x="145.2" y="92.7">0.039u (NP0)</text>
<text x="149.4" y="90.4">C6</text>
<text x="200.2" y="93.6">GND</text>
<text x="202.3" y="91.1">ID</text>
<text x="204.5" y="95.2">SH</text>
<text x="205.9" y="90.2">4</text>
<text x="205.9" y="92.7">5</text>
<text x="229.4" y="95.2">9</text>
<text x="244.2" y="92.3">S:SUSPEND/RI</text>
<text x="259.9" y="91.4">1</text>
<text x="49" y="99.2">C8</text>
<text x="49.3" y="101.8">47u</text>
<text x="74.7" y="101.7" transform="rotate(-90 74.7 101.7)">8</text>
<text x="87.6" y="96.3">C7</text>
<text x="87.8" y="98.6">0.1u</text>
<text x="202" y="101.8">P3</text>
<text x="216.3" y="97.9" transform="rotate(-90 216.3 97.9)">2</text>
<text x="218.8" y="97.9" transform="rotate(-90 218.8 97.9)">3</text>
<text x="221.4" y="97.9" transform="rotate(-90 221.4 97.9)">4</text>
<text x="233.4" y="96.1">RST</text>
<text x="251.3" y="99.9">E:RXD</text>
<text x="251.5" y="97.4">E:TXD</text>
<text x="259.4" y="99.1">12</text>
<text x="259.4" y="96.5">13</text>
<text x="56" y="107.7">R7</text>
<text x="70.6" y="104.1">3</text>
<text x="72.6" y="105">+</text>
<text x="75.6" y="105.6" transform="rotate(-90 75.6 105.6)">V+</text>
<text x="83.3" y="106.7">1</text>
<text x="99" y="104.7">5.1k (1%)</text>
<text x="101.8" y="102.4">R4</text>
<text x="114.3" y="104.7">4.7k (1%)</text>
<text x="117" y="102.4">R5</text>
<text x="129.5" y="104.7">4.7k (1%)</text>
<text x="132.2" y="102.4">R6</text>
<text x="149.4" y="106.7">5</text>
<text x="151.4" y="107.6">+</text>
<text x="153.4" y="104.2" transform="rotate(-90 153.4 104.2)">8</text>
<text x="172.9" y="105.1">R2</text>
<text x="172.9" y="107.6">0</text>
<text x="187.6" y="106.9">1u</text>
<text x="187.6" y="104.9">C23</text>
<text x="201.2" y="104.1">OUT</text>
<text x="201.4" y="106.7">3</text>
<text x="218.8" y="105.5" transform="rotate(-90 218.8 105.5)">1</text>
<text x="220.2" y="105.7">SP0503BAHT</text>
<text x="224.4" y="103.2">D10</text>
<text x="251.5" y="103.8">E:CTS</text>
<text x="251.5" y="106.3">E:RTS</text>
<text x="259.4" y="102.9">10</text>
<text x="259.4" y="105.4">11</text>
<text x="259.4" y="107.9">15</text>
<text x="38.5" y="111.7">22k</text>
<text x="38.9" y="109.3">R8</text>
<text x="56.1" y="110">22k</text>
<text x="70.6" y="109.2">2</text>
<text x="74.7" y="113.1" transform="rotate(-90 74.7 113.1)">4</text>
<text x="77.6" y="112.7">U4A</text>
<text x="106" y="111.8">C9</text>
<text x="137.3" y="112.8">C10</text>
<text x="149.4" y="111.8">6</text>
<text x="154.3" y="108.1" transform="rotate(-90 154.3 108.1)">V+</text>
<text x="156.4" y="114">U4B</text>
<text x="162.1" y="109.2">7</text>
<text x="201.4" y="111.8">1</text>
<text x="201.4" y="109.2">2</text>
<text x="228.9" y="113">25</text>
<text x="233.4" y="113.9">GND(EP)</text>
<text x="244.2" y="113.9">E:SUSPEND/RI</text>
<text x="244.9" y="111.4">E:GPIO.1/DSR</text>
<text x="245" y="108.8">E:GPIO.0/DTR</text>
<text x="259.4" y="110.5">14</text>
<text x="259.4" y="113">17</text>
<text x="47.7" y="117.2">R9</text>
<text x="47.8" y="119.6">22k</text>
<text x="57.2" y="117.2">C11</text>
<text x="57.2" y="119.6">47u</text>
<text x="78" y="115.2">MCP6002</text>
<text x="97.1" y="114.6">0.01u (NP0)</text>
<text x="127.4" y="115.2">1000p (NP0)</text>
<text x="153.4" y="115.7" transform="rotate(-90 153.4 115.7)">4</text>
<text x="156.8" y="116.5">MCP6002</text>
<text x="181.3" y="117.1">LPF</text>
<text x="181.8" y="115.2">P7</text>
<text x="188.3" y="118.8" transform="rotate(-90 188.3 118.8)">2</text>
<text x="190.7" y="114.3">1</text>
<text x="229.4" y="115.6">2</text>
<text x="233.4" y="116.5">GND</text>
<text x="244.1" y="116.5">E:NC/DCD/VPP</text>
<text x="259.4" y="115.6">16</text>
<text x="271.2" y="119.1">C24</text>
<text x="65.7" y="124.8">R12</text>
<text x="77.1" y="123.1">R10</text>
<text x="77.2" y="125.1">22k</text>
<text x="126" y="125.4">22k (1%)</text>
<text x="127.9" y="123.5">R13</text>
<text x="271.2" y="121.5">10u</text>
<text x="67.1" y="127.3">22k</text>
<text x="66.7" y="132.5">C13</text>
<text x="66.8" y="134.8">47u</text>
<text x="138.6" y="134.9">R17</text>
<text x="139.3" y="137.2">182k (1%)</text>
<text x="169.6" y="133.8">C14</text>
<text x="169.7" y="136.1">0.1u</text>
<text x="100.6" y="138.7">C17</text>
<text x="116.5" y="138.7">C18</text>
<text x="126.6" y="138.7">C19</text>
<text x="155.7" y="141.6">3</text>
<text x="157.7" y="142.5">+</text>
<text x="159.8" y="139.2" transform="rotate(-90 159.8 139.2)">8</text>
<text x="160.7" y="143" transform="rotate(-90 160.7 143)">V+</text>
<text x="202.1" y="141">5</text>
<text x="204.1" y="141.9">+</text>
<text x="206.1" y="138.5" transform="rotate(-90 206.1 138.5)">8</text>
<text x="207" y="142.4" transform="rotate(-90 207 142.4)">V+</text>
<text x="214.8" y="143.5">7</text>
<text x="24.4" y="147.6">M3</text>
<text x="24.5" y="145.3">MP1</text>
<text x="39" y="147.6">M3</text>
<text x="39.1" y="145.3">MP2</text>
<text x="61" y="148.9">AF</text>
<text x="61.2" y="146.6">TP1</text>
<text x="77.7" y="148.9">NOISE</text>
<text x="77.7" y="146.6">TP2</text>
<text x="94.5" y="146.3">0.0047u (NP0)</text>
<text x="111" y="146.3">470p (NP0)</text>
<text x="123.7" y="146.3">470p (NP0)</text>
<text x="146.8" y="148.9">NP</text>
<text x="147" y="147">R19</text>
<text x="155.7" y="146.7">2</text>
<text x="168.4" y="144.1">1</text>
<text x="185.6" y="148.3">HPF</text>
<text x="185.7" y="146.3">P8</text>
<text x="190.7" y="144.1">1</text>
<text x="193.4" y="148.7" transform="rotate(-90 193.4 148.7)">2</text>
<text x="202.1" y="146">6</text>
<text x="206.1" y="150" transform="rotate(-90 206.1 150)">4</text>
<text x="211.7" y="148.3">U5B</text>
<text x="24.5" y="155.5">MP3</text>
<text x="39.1" y="155.5">MP4</text>
<text x="110" y="150.3">R20</text>
<text x="110.6" y="152.6">4.3k (1%)</text>
<text x="138.6" y="150.3">R21</text>
<text x="139.3" y="152.6">182k (1%)</text>
<text x="159.8" y="150.6" transform="rotate(-90 159.8 150.6)">4</text>
<text x="162.7" y="150.2">U5A</text>
<text x="163.1" y="152.7">MCP6002</text>
<text x="209.5" y="151.4">MCP6002</text>
<text x="24.4" y="157.8">M3</text>
<text x="39" y="157.8">M3</text>
<text x="44.7" y="166.3">P4</text>
<text x="40.1" y="168.6">CONN_02X04</text>
<text x="40.8" y="170.8">1</text>
<text x="40.8" y="173.3">3</text>
<text x="49.7" y="170.8">2</text>
<text x="49.7" y="173.3">4</text>
<text x="40.8" y="175.9">5</text>
<text x="40.8" y="178.4">7</text>
<text x="49.7" y="175.9">6</text>
<text x="49.7" y="178.4">8</text>
<text x="20.3" y="184.3">R</text>
<text x="20.5" y="182">R26</text>
<text x="29.2" y="184.3">R</text>
<text x="29.4" y="182">R28</text>
<text x="41.2" y="184.3">R</text>
<text x="41.4" y="182">R31</text>
<text x="53.9" y="184.3">R</text>
<text x="54.1" y="182">R30</text>
<text x="66.6" y="184.3">R</text>
<text x="66.8" y="182">R29</text>
<text x="77.4" y="184.3">R</text>
<text x="77.6" y="182">R27</text>
<text x="93.3" y="184.3">R</text>
<text x="93.5" y="182">R32</text>
<text x="104.1" y="184.3">R</text>
<text x="104.3" y="182">R33</text>
<text x="115.5" y="184.3">R</text>
<text x="115.7" y="182">R34</text>
<text x="18.2" y="188.1" transform="rotate(-90 18.2 188.1)">2</text>
<text x="21.6" y="189.7">D4</text>
<text x="27.1" y="188.1" transform="rotate(-90 27.1 188.1)">2</text>
<text x="30.5" y="189.7">D6</text>
<text x="39.1" y="188.1" transform="rotate(-90 39.1 188.1)">2</text>
<text x="42.5" y="189.7">D9</text>
<text x="51.8" y="188.1" transform="rotate(-90 51.8 188.1)">2</text>
<text x="55.2" y="189.7">D8</text>
<text x="64.5" y="188.1" transform="rotate(-90 64.5 188.1)">2</text>
<text x="67.9" y="189.7">D7</text>
<text x="75.3" y="188.1" transform="rotate(-90 75.3 188.1)">2</text>
<text x="78.7" y="189.7">D5</text>
<text x="91.2" y="188.1" transform="rotate(-90 91.2 188.1)">2</text>
<text x="94.7" y="189.7">D11</text>
<text x="102" y="188.1" transform="rotate(-90 102 188.1)">2</text>
<text x="105.5" y="189.7">D12</text>
<text x="113.4" y="188.1" transform="rotate(-90 113.4 188.1)">2</text>
<text x="116.9" y="189.7">D13</text>
<text x="18.2" y="193.1" transform="rotate(-90 18.2 193.1)">1</text>
<text x="21.4" y="192">LED</text>
<text x="27.1" y="193.1" transform="rotate(-90 27.1 193.1)">1</text>
<text x="30.3" y="192">LED</text>
<text x="39.1" y="193.1" transform="rotate(-90 39.1 193.1)">1</text>
<text x="42.4" y="192">LED</text>
<text x="51.8" y="193.1" transform="rotate(-90 51.8 193.1)">1</text>
<text x="55.1" y="192">LED</text>
<text x="64.5" y="193.1" transform="rotate(-90 64.5 193.1)">1</text>
<text x="67.8" y="192">LED</text>
<text x="75.3" y="193.1" transform="rotate(-90 75.3 193.1)">1</text>
<text x="78.6" y="192">LED</text>
<text x="91.2" y="193.1" transform="rotate(-90 91.2 193.1)">1</text>
<text x="94.5" y="192">LED</text>
<text x="102" y="193.1" transform="rotate(-90 102 193.1)">1</text>
<text x="105.3" y="192">LED</text>
<text x="113.4" y="193.1" transform="rotate(-90 113.4 193.1)">1</text>
<text x="116.7" y="192">LED</text>
</g>
<g font-size="1.4">
<text x="38.4" y="47.2">2</text>
<text x="42.2" y="47.2">1</text>
<text x="46.6" y="45.7">1</text>
<text x="60.6" y="45.7">2</text>
<text x="106.3" y="47.2">2</text>
<text x="110.1" y="47.2">1</text>
<text x="27.6" y="85.1">1</text>
<text x="41.5" y="85.1">2</text>
<text x="139.1" y="155.6">For MFB filter, NP</text>
</g>
</svg>
